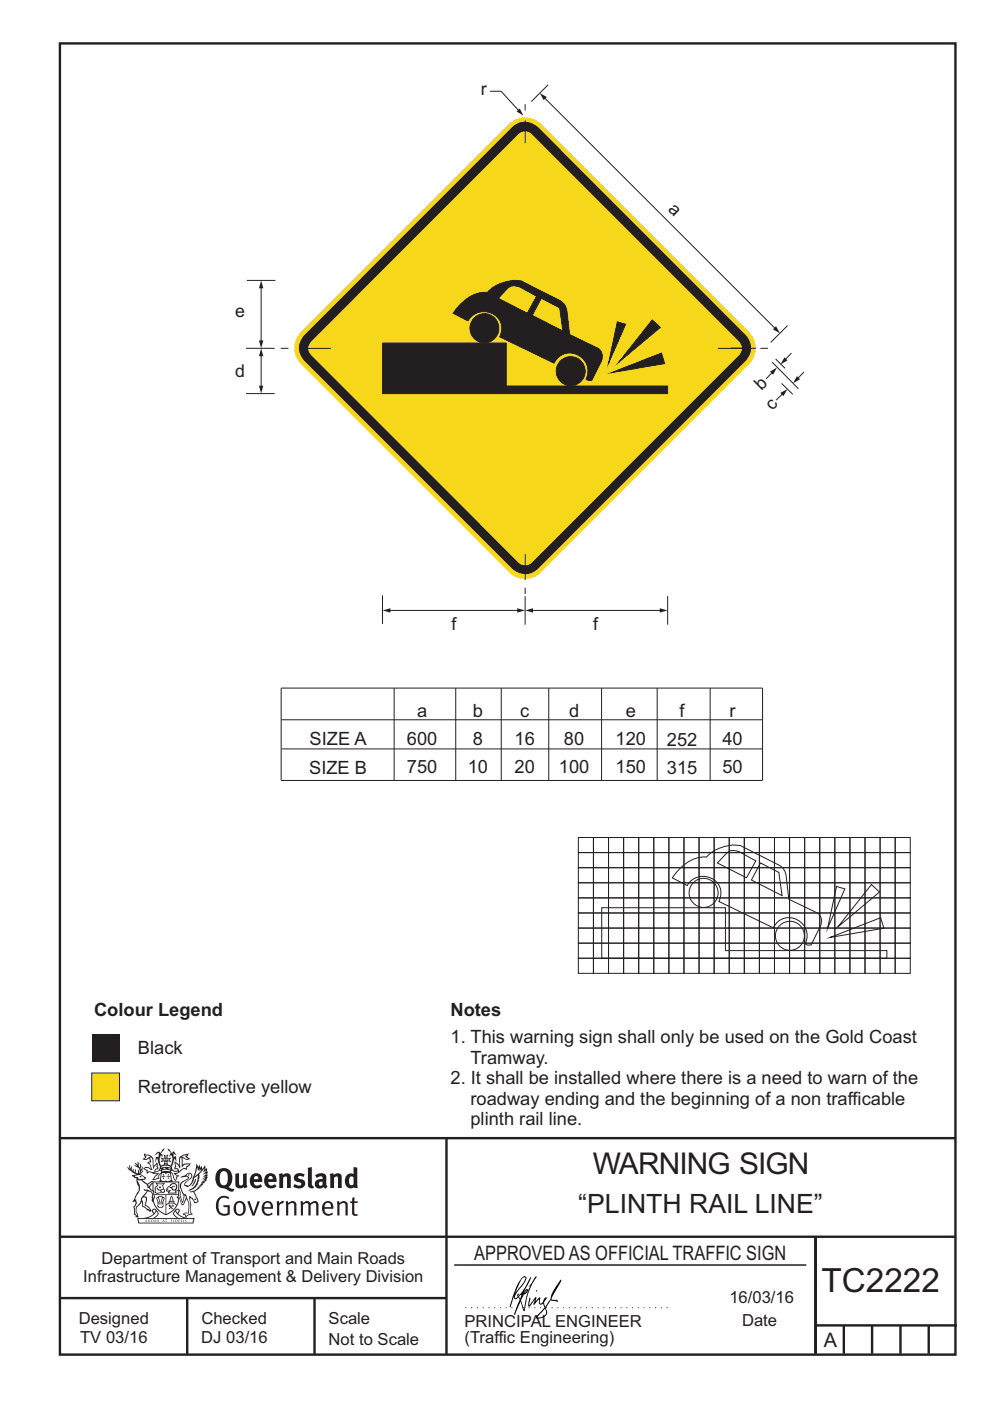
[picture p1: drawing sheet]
<svg xmlns="http://www.w3.org/2000/svg" width="210mm" height="297mm" viewBox="0 0 210 297" stroke-linecap="round" stroke-linejoin="round" font-family="sans-serif">
<g fill="none" stroke="#231f20" stroke-width=".51">
<path d="M12.7 9.2h190v278h-190zM12.7 241.3h189.9M94.7 241.4v45.8M12.7 275.2h82M12.7 262.2h190.1M39.7 275.2v12M66.7 275.2v12M173 262.2v24.8M173 281h30M179 281v6M185 281v6M191 281v6"/>
<path d="M197 281v6"/>
</g>
<path d="M96.4 268.2h74.6" fill="none" stroke="#231f20" stroke-width=".21"/>
<g fill="#231f20">
<path d="M47 248.5a2.55 2.55 0 0 0 0 2.7l.3 .1a.81 .81 0 0 0 1-.9v-.6a1.04 1.04 0 0 0-1.1-1.5zM46.3 248.1a1.82 1.82 0 0 1 2.1-.2 1.82 1.82 0 0 1 .9 1.9 2.29 2.29 0 0 1-.8 1.9l.7 .3h.5l-.2 .6a2.87 2.87 0 0 1-2-.7 2.12 2.12 0 0 1-1.7-3.1z" fill-rule="evenodd"/>
<path d="M49.9 248.9l.8-.2v2a.46 .46 0 0 0 .2 .6 .46 .46 0 0 0 .7-.2v-2.2l.7-.2v2.4l.2 .5-.6 .4-.2-.3a1.02 1.02 0 0 1-1.2 .2 1.02 1.02 0 0 1-.6-1.1z" fill-rule="evenodd"/>
<path d="M54 249.5l-.1 .5h.9a.49 .49 0 0 0-.2-.6 .49 .49 0 0 0-.6 .1zM53.4 249.2a1.34 1.34 0 0 1 1.6-.3 1.34 1.34 0 0 1 .6 1.5v.2h-1.7a.77 .77 0 0 0 .5 .8 .77 .77 0 0 0 .9-.3l.3 .4a1.59 1.59 0 0 1-2.1 .2 1.59 1.59 0 0 1-.4-2z" fill-rule="evenodd"/>
<path d="M57 249.5l-.1 .5h.9a.49 .49 0 0 0-.2-.6 .49 .49 0 0 0-.6 .1zM56.4 249.2a1.34 1.34 0 0 1 1.6-.3 1.34 1.34 0 0 1 .7 1.5v.2h-1.8a.77 .77 0 0 0 .5 .8 .77 .77 0 0 0 .9-.3l.3 .4a1.59 1.59 0 0 1-2 .2 1.59 1.59 0 0 1-.5-2z" fill-rule="evenodd"/>
<path d="M59.1 248.9l.8-.2 .1 .4a.95 .95 0 0 1 1-.3 .95 .95 0 0 1 .7 .8v2.3h-.8v-2.3a.46 .46 0 0 0-.8 .1v2.2h-.9z" fill-rule="evenodd"/>
<path d="M62.5 249.1a1.75 1.75 0 0 1 2.1-.1l-.2 .5-.6-.2a.43 .43 0 0 0-.6 .3l.4 .3a1.04 1.04 0 0 1 1.2 1.2 1.04 1.04 0 0 1-1.4 .9l-1.2-.4 .3-.6 1 .4 .4-.4a.88 .88 0 0 0-1-.5l-.4-.2-.1-.4z" fill-rule="evenodd"/>
<path d="M65.3 247.6l.8-.2 .1 3.8 .2 .2 .2 .5a.88 .88 0 0 1-1-.1 .88 .88 0 0 1-.3-1z" fill-rule="evenodd"/>
<path d="M67.8 250.6a.43 .43 0 0 0-.1 .7 .43 .43 0 0 0 .7-.1v-.7zM66.8 249.2a1.7 1.7 0 0 1 2.4 .1v1.8l.3 .4-.4 .5-.5-.3a1.03 1.03 0 0 1-1.7-.2 1.03 1.03 0 0 1 .8-1.5h.7v-.4a.8 .8 0 0 0-1.2 .1z" fill-rule="evenodd"/>
<path d="M69.9 248.9l.8-.2 .1 .4a.95 .95 0 0 1 1-.3 .95 .95 0 0 1 .7 .8v2.3h-.8v-2.3a.46 .46 0 0 0-.8 .1v2.2h-.8z" fill-rule="evenodd"/>
<path d="M74.3 249.5a1.48 1.48 0 0 0 0 1.7l.4 .1 .3-.2v-1.5l-.3-.2zM75 247.4l.8 .2 .1 4.3h-.7l-.1-.2a1.26 1.26 0 0 1-1.4 0 1.26 1.26 0 0 1-.6-1.3 1.29 1.29 0 0 1 .5-1.3 1.29 1.29 0 0 1 1.4-.2z" fill-rule="evenodd"/>
<path d="M46.4 253.9a1.72 1.72 0 0 1 2.2 0l-.2 .3a1.24 1.24 0 0 0-1.4-.1 1.24 1.24 0 0 0-.7 1.3 1.49 1.49 0 0 0 1.3 2l.7-.2v-1.3h-.9l-.1-.4h1.4v2a1.93 1.93 0 0 1-2.2-.1 1.93 1.93 0 0 1-.7-2.2l.2-.7z" fill-rule="evenodd"/>
<path d="M50.3 255.2a1.65 1.65 0 0 0 .3 2.2 .99 .99 0 0 0 1-1.5 .78 .78 0 0 0-.4-.8 .78 .78 0 0 0-.9 .1zM50 254.9a1.33 1.33 0 0 1 1.6-.1 1.33 1.33 0 0 1 .5 1.5 1.31 1.31 0 0 1-1.3 1.5 1.31 1.31 0 0 1-1.3-1.6l.1-.5z" fill-rule="evenodd"/>
<path d="M52.5 254.7l.4-.1 .9 2.6 .8-2.5h.5l-1.1 3h-.5z" fill-rule="evenodd"/>
<path d="M56.2 255.2l-.2 .7h1.4a.7 .7 0 0 0-.3-.8 .7 .7 0 0 0-.9 .1zM55.9 255a1.22 1.22 0 0 1 1.5-.2 1.22 1.22 0 0 1 .5 1.5h-1.9a.93 .93 0 0 0 .5 1 .93 .93 0 0 0 1.2-.2l.1 .3a1.43 1.43 0 0 1-1.7 .1 1.43 1.43 0 0 1-.6-1.7z" fill-rule="evenodd"/>
<path d="M58.7 254.8l.4-.2 .1 .5 .4-.3 .6-.2-.2 .6a.66 .66 0 0 0-.8 .6v1.9h-.4z" fill-rule="evenodd"/>
<path d="M60.6 254.8l.4-.2 .1 .5a.94 .94 0 0 1 1-.4 .94 .94 0 0 1 .8 .7v2.3h-.5l-.1-2.5a.81 .81 0 0 0-1.2 .3v2.2h-.4z" fill-rule="evenodd"/>
<path d="M63.7 254.7l.5-.1 .1 .5 .4-.3a.78 .78 0 0 1 1.1 .3 .9 .9 0 0 1 1-.5 .9 .9 0 0 1 .7 .8v2.3h-.4l-.1-2.5a.67 .67 0 0 0-1.1 .3v2.2h-.5v-2.4l-.4-.2-.7 .4v2.2h-.5z" fill-rule="evenodd"/>
<path d="M69 255.2l-.2 .7h1.4a.7 .7 0 0 0-.3-.8 .7 .7 0 0 0-.9 .1zM68.7 255a1.22 1.22 0 0 1 1.5-.2 1.22 1.22 0 0 1 .5 1.5h-1.9a.93 .93 0 0 0 .5 1 .93 .93 0 0 0 1.2-.2l.1 .3a1.44 1.44 0 0 1-1.7 .1 1.44 1.44 0 0 1-.6-1.7z" fill-rule="evenodd"/>
<path d="M71.4 254.8l.5-.2 .1 .5a.94 .94 0 0 1 1-.4 .94 .94 0 0 1 .7 .7v2.3h-.4l-.1-2.5a.81 .81 0 0 0-1.2 .3v2.2h-.5z" fill-rule="evenodd"/>
<path d="M74.7 254l.5-.2v.9h.7l-.1 .4h-.7l.1 2.2 .1 .1h.5l.1 .3a.75 .75 0 0 1-1.2-.6v-2h-.4v-.4h.4z" fill-rule="evenodd"/>
<path d="M30.8 244.9l1.1 .3-.9 .5h-.4l.5-.5zM31.8 245.5l.2-.1a2.44 2.44 0 0 1 .4 2l.1 .4 .7-1-.1 .6 .3 .3a.57 .57 0 0 0-.6 .8l-1-.2-.5 .2 .1-.5-.7-.2 .6-.2 1 .5 .1-.1-.6-1.3-.2-.1 .5-.1zM30.7 244.5l-.2 .4 .3 .4-.6 .4a1.04 1.04 0 0 0 1.4-.1l.2 .7h-.4l-.2 .4a.94 .94 0 0 1 .9 1.1l-.2-.1a1.16 1.16 0 0 0-1.5-.1l.3 .4 .4 .2 .1 .5 .2 .2v-.2a.94 .94 0 0 1 1.1 .2h.9l-1.2 1.2a1.13 1.13 0 0 0 1.2-.2l.4-.1-.1-.4 .5-.7a.83 .83 0 0 0-.6 1.1l-.3-.1-.7 .3 1.1-1.4-.5 .2-.5-.1 1.3-.5-.2-.2-.8 .4v-.3l.2-.2 .3 .1 .1-.3-.2-.4v-.6l-.2-.3-.6 .9v-.7a1.42 1.42 0 0 0-1.7-1.8z" fill-rule="evenodd"/>
<path d="M38.5 245.3l.5-.3 .7-.1-.6 .3 .8 .5h-.3zM38.3 245.5h.2l.1 2a1.69 1.69 0 0 1 1.5-.7l-.7 .5 .1 .5a1.1 1.1 0 0 0-1.5 .6l-.1-.5-.2-.2h-.5l.2-.4-.2-.7a1.42 1.42 0 0 1 .8 1.1l.2-.1zM37.1 246.2l.1 1-.2 .3v.5l.6-.1 .1 .2a.96 .96 0 0 1-1.1-.1l-.1 .1a1.06 1.06 0 0 0 1.3 .2v.1a.72 .72 0 0 1-1 .2l.3 .5 .6 .3-.4 .1-.1 .7-.3-.4-.3-1.1-.4-.4 .4 .9a1.54 1.54 0 0 0 .6 1.2l.2-.3a.58 .58 0 0 1 .5-.7l.1-.2h-.3l-.4-.3 .9-.5a.93 .93 0 0 1 1.1-.5l.1 .2 .2-.1 .1-.5a.99 .99 0 0 0 .7-.9l-1.3 .1-.4 .3v-1.5l.9 .4 .8-.3h-.3l-.5-.4 .4-.7-.7 .2a1.46 1.46 0 0 0-1.3 2.1v.4l-.2-.4z" fill-rule="evenodd"/>
<path d="M35.6 248.9l.2 .1-.1 .4h.3l-.3 .1v.5l-.1-.6h-.3l.3-.1z" fill-rule="evenodd"/>
<path d="M34.6 248.9l.2 .1-.1 .3 .4 .1h-.4v.6l-.1-.5-.3-.1h.3z" fill-rule="evenodd"/>
<path d="M34.3 248.8a.57 .57 0 0 1 .9 .2 .57 .57 0 0 1 .9-.2l.2 1.4-.2 .1a.57 .57 0 0 1-.9-.1 .69 .69 0 0 1-1.1 0zM34.2 248.1l-.3 2.1-.2 .4h2.9l-.1-.4-.3-2.1h-.2v.3l-.8-.1-.9 .1 .1-.3z" fill-rule="evenodd"/>
<path d="M34.2 252.4a.3 .3 0 0 0 .6 0 .3 .3 0 0 0-.6 0zM33.3 251l.3 .3-.3 .3a.79 .79 0 0 0 0 1.3l.8-.2-.1-.3a.55 .55 0 0 1-.7-.6h.1l.1 .3 .4 .1 .8-.2-.4-.7 .4-.3-.7 .1zM33 250.7l1.1 .2 .9-.2-.4 .7 .4 1.1a.56 .56 0 0 1-.8 .3l-.2 .1a.73 .73 0 0 1-.9 .1 .73 .73 0 0 1-.3-.9v-.4l.5-.4z" fill-rule="evenodd"/>
<path d="M35.6 251.9l.7-.5a.58 .58 0 0 1 1-.1 .58 .58 0 0 1-.5 .9l-.2-.3a.43 .43 0 0 1 .6-.3v-.1a.57 .57 0 0 0-.8 .2l-.2-.1-.3 .2 .4 .1a.55 .55 0 0 0 .9 .5v.5h-1.3l.3-.4-.1-.2-.6 .1 .2-.2-.2-.1zM35.4 251.8l-.1 .2a.39 .39 0 0 0 .2 .7l.3-.1-.2 .5h1.9l-.1-.8a.86 .86 0 0 0-.1-1.4 .86 .86 0 0 0-1.3 .4z" fill-rule="evenodd"/>
<path d="M36 254.8h.8v.2h-.8zM36.4 253.8l.2 .8h-.4zM36.4 253.5l-.3 .5-.1 .6h-.2v.4l-.7 .4 .1 .2a1.48 1.48 0 0 1 2.2 .1l.2-.1-.6-.5v-.5h-.2l-.1-.6z" fill-rule="evenodd"/>
<path d="M35.8 255.4l.3 .1 .2 .3 .3-.2-.2-.2a.38 .38 0 0 1 .4 .5l-.1-.2-.3 .3 .3 .2-.3 .2-.1-.3-.4 .3-.1-.2 .4-.3-.2-.1-.1 .1z" fill-rule="evenodd"/>
<path d="M34.5 254h.2v.2l-.3 .6h-.1zM33.6 255.3h.9v.2a.55 .55 0 0 1-.8 .4v-.2h-.2zM33.4 254h.2l.2 .8h-.2zM33.6 255h.8l.1 .1-.8 .1zM33.8 253.7h.5l-.2 1.1h-.2zM33.3 253.8l-.1 .3 .3 1.2a.48 .48 0 0 0-.1 .5 .48 .48 0 0 0 .4 .3l.6-.1a.49 .49 0 0 0 .2-.7l.3-1.2-.1-.3a1.42 1.42 0 0 0-1.5 0z" fill-rule="evenodd"/>
<path d="M33.6 251.6h.5l.1 .3h-.4z" fill-rule="evenodd"/>
<path d="M41.3 250.1l.3-.2-.2 .9-.6 .7h-.2l.5-.7z" fill-rule="evenodd"/>
<path d="M39.7 249l.3-.2 .5 .2a.88 .88 0 0 1-.6 1.1 1.22 1.22 0 0 0-.8 1.3l.5 .2a.72 .72 0 0 0 .9-.4l.5-.8 .2-.6 .8-.6v.3a2.85 2.85 0 0 1-2 2.8l.1 .1a2.13 2.13 0 0 0 1.9-1.5l-.1-.2a2.01 2.01 0 0 0 .3-1.8l1.2-1.3-.4 1 .7-.5-.7 1 .8-.4-.8 .8 .7-.1-.9 .5 .8-.1-.8 .4h.7l-.8 .3 .3 .2h-.4l.2 .4-.4-.1 .2 .3h-.4l.1 .3h-.1a2.16 2.16 0 0 1-2 1l.1 .2h.4a.76 .76 0 0 1 .7 .7l.5 1.2-.6 .2a1.45 1.45 0 0 0-1.2-1.3l.3 1.8-.1 1.9 .4 .2a1.07 1.07 0 0 0-1.2 .4v-.3l-.5-.2a.87 .87 0 0 1 1-.1l.1-.7a4.4 4.4 0 0 0-.6-3.1l-.1-.3h-.2a2.16 2.16 0 0 1-.7-2.2l.3-.3 1.2-.8a.55 .55 0 0 0-.4-.7zM37.8 252.4a.76 .76 0 0 1 .3 1.1l.6 1.6 .4-1.7 .2 .1a.61 .61 0 0 1-.1 .9l-.3 .9h-.2l-.7-1.6-.3 .1a1.18 1.18 0 0 0 .1-1.4zM41.8 247.5l.2 .8 .3-.6v.6l.3-.5a1.9 1.9 0 0 1-1.1 1.4l-.3 .3zM38.2 249.6l1.4-.1 .2 .1v.3l-.5 .3a1.26 1.26 0 0 0-1 1.9l.2 .7a1.84 1.84 0 0 1 .2 2l-.4-1.3a.96 .96 0 0 0-.4-1.3l-.4 .3a.78 .78 0 0 1-.1 1.3l.2 .2h.4l.4 1.1a.38 .38 0 0 0 .2 .4 .38 .38 0 0 0 .4-.1l.6-1.2a2.94 2.94 0 0 1 .3 2.5v.5l-.8-.1-.3 .4v.2l.4-.1 .1 .4 .2 .1a1.02 1.02 0 0 1 1.3-.5l-.1-.4-.3-.1 .2-1.7-.3-1.4 .1 .1a1.14 1.14 0 0 1 .7 .9 .63 .63 0 0 0 .9-.2 .63 .63 0 0 0-.2-.8l-.6-1.3 .9-.6 .2-.3 .2-.1v-.2h.3l-.1-.3h.4l-.1-.3 .5-.1-.2-.2 .5-.4 .1-.2-.3 .1 .5-.6-.3 .1 .3-.6-.4 .1 .4-.5v-.3l-.3 .2 .1-.6v-.3l-.4 .3-.1-.8-.5 .8-.2-.7-.2 .5-.3-.8-.1 .6-.5-.8-.1 1.4-.7 1.9a1.81 1.81 0 0 1-.9 1.4l-.6-.2a1.75 1.75 0 0 1 1.1-1.2 .75 .75 0 0 0 .1-1.3 .75 .75 0 0 0-1.2 .5z" fill-rule="evenodd"/>
<path d="M41.2 254.2l.3-.1 .1 .3h-.4z" fill-rule="evenodd"/>
<path d="M29.4 258.4h11.6l-.2 .8h-11.3zM31.3 258.2l.5-.1a2.48 2.48 0 0 0 1.4-1.3l.2 .6-.5 .5-.4 .3zM32.5 256.6l.3-.2 .2 .2-.3 .6zM37.2 256.8a2.65 2.65 0 0 0 1.8 1.4h-1.1l-.5-.3-.5-.5zM37.4 256.6l.2-.2 .3 .2-.3 .6zM29.2 258.2l.1 1.2h11.7l.3-1.1-.2-.1a4.1 4.1 0 0 1-3.3-.9l.3-.4-.1-.5a1.06 1.06 0 0 0-1.3 .9l.2 .4 .6 .5h-4.7l.3-.1a.84 .84 0 0 0 .6-.7 .84 .84 0 0 0-.5-.9l-.3-.2-.5 .1-.1 .5 .3 .4a4.2 4.2 0 0 1-3.4 .9z" fill-rule="evenodd"/>
<path d="M31 258.7l.1 .2h-.2zM31 258.6l-.3 .5 .4-.1 .2 .1z" fill-rule="evenodd"/>
<path d="M31.3 258.6h.2v.4a.25 .25 0 0 0 .3-.1 .25 .25 0 0 0-.1-.3h.1a.29 .29 0 0 1 0 .4 .29 .29 0 0 1-.4 0 .29 .29 0 0 1 0-.4z" fill-rule="evenodd"/>
<path d="M32.2 258.6a.22 .22 0 0 1 .3 .2 .22 .22 0 0 1-.3 .2zM32 258.6v.5a.33 .33 0 0 0 .5-.1 .33 .33 0 0 0 0-.4 .33 .33 0 0 0-.5 0z" fill-rule="evenodd"/>
<path d="M32.9 258.7l.1 .2h-.2zM32.9 258.6l-.2 .5 .3-.1 .2 .1z" fill-rule="evenodd"/>
<path d="M33.3 258.6h.2v.2l.3-.2-.2 .2 .2 .3-.3-.2-.1 .2h-.1l.2-.3z" fill-rule="evenodd"/>
<path d="M34.7 258.7l.1 .2h-.2zM34.7 258.6l-.3 .5 .4-.1 .2 .1z" fill-rule="evenodd"/>
<path d="M35 258.6h.4h-.1v.5h-.2l.1-.5z" fill-rule="evenodd"/>
<path d="M36.2 258.6h.3h-.2v.2h.2h-.2l.1 .3h-.2z" fill-rule="evenodd"/>
<path d="M36.7 258.6h.2v.5h-.2z" fill-rule="evenodd"/>
<path d="M37.3 258.6a.22 .22 0 0 1 .3 .2 .22 .22 0 0 1-.3 .2zM37.1 258.6v.5a.33 .33 0 0 0 .5-.1 .33 .33 0 0 0 0-.4 .33 .33 0 0 0-.5 0z" fill-rule="evenodd"/>
<path d="M37.8 258.6h.3h-.1v.2h.1h-.1v.2l.1 .1h-.3z" fill-rule="evenodd"/>
<path d="M38.3 258.6h.3l-.1 .4 .2 .1h-.4z" fill-rule="evenodd"/>
<path d="M38.9 258.6h.2v.5h-.2z" fill-rule="evenodd"/>
<path d="M39.3 258.6h.2l-.2 .1 .2 .2-.1 .2h-.1v-.2l.2 .1z" fill-rule="evenodd"/>
<path d="M34.2 247.4a1.51 1.51 0 0 1 2 .2 2.67 2.67 0 0 0-2.1 0zM35.7 247.6l.4 .2 .1 .2-.4-.1zM34.6 247.7l.4-.1 .2 .2h-.4zM34 247.9l.3 .1-.3 .1zM34.9 246.9l.3-.2 .2 .2zM34.9 245.7h.2v.4h-.2zM35 245.1l.2 .2 .2-.2-.1 .4h-.2zM35.1 246.3h.2l.1 .4-.2-.2-.2 .2zM35.3 245.7h.2v.4h-.2zM34.4 245.7l.3 .1v.2l-.3 .1 .2-.2zM35.7 245.8l.3-.1-.2 .2 .2 .2-.4-.1zM32.7 244.9l1-.5-.1 1-.2-.1-.4 .1-.2 1.1 .5-1 .2 .9a1.84 1.84 0 0 1 .3 1.7l.4 .1a2.48 2.48 0 0 1 2.2 .1l.2-.3-.2-.7 .7-1.7 .4 .6-.2-1-.2-.1-.2 .3v-.9l.6 .4-.6-.7h-.3l-.1 .4-.5-.8-.5-.3 .2 .4 .5 .6-.4 .7 .4-.3a2.06 2.06 0 0 1 0 2.2l-.6-.2-.1-.6 .1-.1 .8 .2-.4-.5 .4-.5-.7 .2-.2-.2 .2-.7-.5 .4-.5-.4 .2 .7-.2 .2-.7-.2 .4 .5-.4 .5 .7-.2 .2 .1-.2 .6-.5 .2a2.02 2.02 0 0 1 0-2.2l.3 .5-.1-.6-.3-.1 .8-1.2-.5 .3-.4 .7-.2-.3a.8 .8 0 0 0-.8 .5z" fill-rule="evenodd"/>
<path d="M29.2 250.1l.3 .2a.61 .61 0 0 1 .8 .3l.3 .2a.8 .8 0 0 1 .6 1l.4 .1 .5 .6a1 1 0 0 1 .5 1l-.1 .7v-.5h-.1a.96 .96 0 0 0-.8-1.3l-.3-.2h-.6l-.1-.1-.2 .1 .2 .3h.5l-1.1 1.4-.2 .9-.4 .6a1.33 1.33 0 0 0-.5 1.8l.2 .5a1.26 1.26 0 0 1-.5-1.4l-.1-.4a1.56 1.56 0 0 0 .4-1.7l-.3 .2 .2-.5a3.2 3.2 0 0 0 .7-3zM30.4 253.9h.4a2.06 2.06 0 0 1-.1 1.6l.7 .5 .4 .5-.6-.2-.8-.6-.1-.9a.51 .51 0 0 1 .1-.9zM28.6 249.3a1.52 1.52 0 0 1 2.1 .6l-1.1 .1-.2-.1-.2-.4-.4 .1zM27.5 247v.8l-.3-.4-.2 .1a3.1 3.1 0 0 0 2 1.5l-1 .1 .5 .6 .5 .1v1.1a1.84 1.84 0 0 1-.2 2.5l-.4 .9-.4 .4 .3 .1 .4-.1 .1 .4-.2 .5-.3 .2 .1 1.8 .2-.1 .2 .6h.2l.4-.1-.1-.5a1.3 1.3 0 0 1-.1-1.6l.8-1.1 .2 1.1 .6 .2 .4 .6 .2-.2 .2 .4 .5-.1a1.85 1.85 0 0 0-1.2-1.3l.1-.3a1.39 1.39 0 0 0 0-1.5h-.5l.5-.6a.66 .66 0 0 1 .9-.4 .66 .66 0 0 1 .3 .9l-.1 .4h.2v.1l-.2 .3 .2 .5 .2-.3a2.24 2.24 0 0 0 .1-2.2 .73 .73 0 0 1-.7-.6 .73 .73 0 0 1 .5-.8l.1-.2a.94 .94 0 0 0-.9 .8 .48 .48 0 0 1-.1-.5 .48 .48 0 0 1 .5-.3l.5-.3a.51 .51 0 0 0-.8 .2l-.5 .3-1-.8 .6-.1 .1-.5-1.1-.7 .5-.4v-.4l-.5 .5 .1-.2a.69 .69 0 0 0 .2-1.1v.5l-.3 .2 .1-1.1-.3-.2 .1 .6-.1 .2-.4-1.2v.6l-.7-.3 .6 .6-.6-.2 .2 .3a1 1 0 0 1 .8 1.5l-.2-.8v.8l-.5-.2-.1-.7-.2 .6-.2-.1v-.6l-.2 .4-.2-.2 .1-.7-.2 .5z" fill-rule="evenodd"/>
<path d="M29.5 249.5l.3-.2 .3 .3z" fill-rule="evenodd"/>
<path d="M32.4 250.5h5.6v2l-.2-.1v-1.7h-5.2v2.5h5.2v-.8l.1 .2-.1 1.1v-.3h-2.5v4a4.1 4.1 0 0 0 2.6-3.6l.1-.1a4 4 0 0 1-2.8 3.9 4.2 4.2 0 0 1-2.8-4.7l.1 1.3 .1-.1a3.8 3.8 0 0 0 2.5 3.3v-4h-2.5l-.2-.9z" fill-rule="evenodd"/>
<circle cx="40" cy="249.1" r=".17"/>
</g>
<path d="M19.5 227.5h5.9v5.9h-5.9z" fill-rule="evenodd" fill="#f7d719" stroke="#231f20" stroke-width=".21"/>
<path d="M19.5 219.3h5.9v5.9h-5.9z" fill="#231f20"/>
<path d="M98.7 277.3h43.3" fill="none" stroke="#231f20" stroke-width=".21" stroke-dasharray=".2 1" stroke-linecap="butt"/>
<g fill="#000">
<path d="M111.6 273.7l.2-.2-.5 .7zM110.4 274.5l.2 .1-.3 .8-.2-.5zM110.9 270.9h.5a9.3 9.3 0 0 1-2 3.1l-.1 .3 1-2.5zM110.6 271a14.7 14.7 0 0 0-2.2 4.9l-.3 1.2 .1 .1 .8-2.3a.42 .42 0 0 0 .2 .6 .42 .42 0 0 0 .6-.3l.2-.1 .2 .5-1.1 3.2h.2l1.1-2.9 .6 1.9 .2 .2 .2-.5a13.5 13.5 0 0 1 2-6.2l.4-.5-.1-.2-1.6 2.1 .4-.1a14.9 14.9 0 0 0-1.3 5.1l-.4-1.1a1.39 1.39 0 0 1 .2-1.9l.1-.2a.92 .92 0 0 0 .8-1.2 .75 .75 0 0 0-.8 .7l-.1 .2 1.6-3.4h-.1l-.4 .7a10.5 10.5 0 0 1-2.2 3.3l.2-.5a.32 .32 0 0 0-.4 .2 .32 .32 0 0 0 .1 .4l-.5 .4a3.2 3.2 0 0 1 1.1-2.3l.5-.6a2.49 2.49 0 0 0 .7-1.6l-.4-.2z" fill-rule="evenodd"/>
<path d="M113.7 273.6l.3 .2h-.3z" fill-rule="evenodd"/>
<path d="M115.6 277.5a1.15 1.15 0 0 1 .1 1.3 1.15 1.15 0 0 1-1.2 .5l-.6 .1zM112.2 275.2l-.2 1.6 .2 .2 1.2-1.5-.2 1.1 1.1-1.1a.94 .94 0 0 0 .4 1.1l.5-.3 .3 .9-1.2 1.3a.98 .98 0 0 0-.5 1 1.9 1.9 0 0 0 2.3-1.3l-.1-.2a1.02 1.02 0 0 1 .2-1.4l.6-1 1.5 .3-.2-.4v.2l-1.1-.1v-.3l2-3.6 .1-.2-.2-.2-1.7 2.8a6.6 6.6 0 0 1-1.6 2.9l-.1-.2a1.01 1.01 0 0 1 .4-1.4l.1-.2-.3-.1-.4 .4-.1 .5-.6 .4-.1-.4 .1-.9-.2-.1-.9 1 .3-1h-.2l-1.4 1.8 .3-1.5v-.1z" fill-rule="evenodd"/>
</g>
<path d="M59.6 152.6h102.1M59.6 145.9h102.1v19.6h-102.1zM59.8 158.8h101.9M83.6 145.9v19.6M96.7 145.9v19.6M106.3 145.9v19.6M116.4 145.9v19.6M127.6 145.9v19.6M139.4 145.9v19.6M150.6 145.9v19.6" fill="none" stroke="#231f20" stroke-width=".21"/>
<path d="M63.8 70.4l44.2-44.1a4.8 4.8 0 0 1 6.7 0l44.2 44.1a4.8 4.8 0 0 1 0 6.8l-44.2 44.2a4.8 4.8 0 0 1-6.7 0l-44.2-44.2a4.8 4.8 0 0 1 0-6.8z" fill-rule="evenodd" fill="#f7d719"/>
<path d="M108.6 26.9a3.9 3.9 0 0 1 5.5 0l44.1 44.1a3.9 3.9 0 0 1 0 5.5l-44.1 44.1a3.9 3.9 0 0 1-5.5 0l-44.1-44.1a3.8 3.8 0 0 1 0-5.5z" fill-rule="evenodd" fill="#231f20"/>
<path d="M110.1 28.3a1.97 1.97 0 0 1 2.6 0l44 44.1a1.99 1.99 0 0 1 0 2.9l-44 44.1a2.01 2.01 0 0 1-2.6 0l-44.1-44.1a1.95 1.95 0 0 1 0-2.9z" fill-rule="evenodd" fill="#f7d719"/>
<path d="M103.9 19.4h2.4l4.2 4.5" fill="none" stroke="#231f20" stroke-width=".21"/>
<path d="M109.6 23.6l.6-.6 .8 1.5z" fill="#231f20"/>
<path d="M116.3 18l-3.6 3.5M163.8 76.8l5.5 5.6M164.5 76.1l2 2M167 69l-3.5 3.6M165.8 81.3l2.3 2.3M166.4 83.1l-1.8 1.7" fill="none" stroke="#231f20" stroke-width=".21"/>
<path d="M165.5 83.3l1.5-.8-.8 1.5z" fill="#231f20"/>
<path d="M167.9 74.9l-1.8 1.8" fill="none" stroke="#231f20" stroke-width=".21"/>
<path d="M166.4 75.8l.6 .6-1.4 .9z" fill="#231f20"/>
<path d="M170.5 78.9l-1.7 1.8" fill="none" stroke="#231f20" stroke-width=".21"/>
<path d="M169 79.8l.7 .6-1.5 .9z" fill="#231f20"/>
<path d="M164.2 78.5l-1.7 1.8" fill="none" stroke="#231f20" stroke-width=".21"/>
<path d="M163.3 78.8l1.5-.9-.8 1.5z" fill="#231f20"/>
<path d="M115.1 20.3l49.7 49.8" fill="none" stroke="#231f20" stroke-width=".21"/>
<g fill="#231f20">
<path d="M114.5 19.7l1.5 .9-.7 .6z"/>
<path d="M164.6 69.2l.8 1.5-1.5-.9z"/>
</g>
<path d="M111.4 22.1v1.3M111.4 25.5v4.9M52.4 59.4h6M52.2 73.8h6M55.4 74.7v7.9M59.5 73.8h1.7M63.5 73.8h6.7M152.3 73.8h6.6M154.9 73.8h5.5M161.3 73.8h1.6M111.4 117.5v5.5M111.4 124.6v1.3" fill="none" stroke="#231f20" stroke-width=".21"/>
<g fill="#231f20">
<path d="M55.4 73.9l.5 1.6h-1z"/>
<path d="M54.9 81.8h1l-.5 1.6z"/>
</g>
<path d="M55.4 60.3v12.7" fill="none" stroke="#231f20" stroke-width=".21"/>
<g fill="#231f20">
<path d="M55.4 59.5l.5 1.6h-1z"/>
<path d="M54.9 72.2h1l-.5 1.6z"/>
</g>
<path d="M81.1 126.2v6.1M112.2 129.4h28.5M141.6 126.4v6.1" fill="none" stroke="#231f20" stroke-width=".21"/>
<g fill="#231f20">
<path d="M139.9 129l1.7 .4-1.7 .5z"/>
<path d="M111.4 129.4l1.6-.4v.9z"/>
</g>
<path d="M52.2 83.4h6M82 129.4h28.5M111.4 126.4v6.1" fill="none" stroke="#231f20" stroke-width=".21"/>
<g fill="#231f20">
<path d="M109.7 129l1.7 .4-1.7 .5z"/>
<path d="M81.2 129.4l1.6-.4v.9z"/>
</g>
<g fill="#231f20" stroke="#231f20" stroke-width=".21">
<path d="M97.7 64.4a7.4 7.4 0 0 1 5.7-2.4 7.9 7.9 0 0 1 7.3-2.4l8.2 4.2a2.99 2.99 0 0 1 1.3 2l.6 5.1 6.1 3a2.16 2.16 0 0 1 .6 2.8l-2 3.9-.7 .1-.5-.3a3.8 3.8 0 0 0-1.7-5.1 3.8 3.8 0 0 0-5.1 1.7l-11.5-5.6a3.8 3.8 0 0 0-1.7-5 3.8 3.8 0 0 0-5 1.6l-3.2-1.6zM107.6 61.2l-1.9 2.1 6.1 3.1 2-3.6-3.5-1.9a2.18 2.18 0 0 0-2.7 .3zM114.8 63.2l3.9 2.1 .7 4.9-6.5-3.3z" fill-rule="evenodd"/>
<path d="M129.6 79l10.7-4.1 .7 2.2zM130.9 68.2l1.8 .5-3.6 8.4zM138.3 67.8l1.8 1.6-8.9 7.4z" fill-rule="evenodd"/>
<path d="M81.1 72.7h26.3v9.1h34.2v1.7h-60.5z" fill-rule="evenodd"/>
<circle cx="121" cy="78.7" r="3.1"/>
<circle cx="102.7" cy="69.6" r="3.1"/>
</g>
<g fill="none" stroke="#231f20" stroke-width=".21">
<path d="M122.7 177.6h3.2v3.2h-3.2zM125.9 177.6h3.2v3.2h-3.2zM129.1 177.6h3.2v3.2h-3.2zM132.3 177.6h3.2v3.2h-3.2zM135.5 177.6h3.2v3.2h-3.2zM138.7 177.6h3.2v3.2h-3.2zM141.9 177.6h3.2v3.2h-3.2zM145.1 177.6h3.2v3.2h-3.2zM148.3 177.6h3.2v3.2h-3.2zM151.5 177.6h3.2v3.2h-3.2zM154.7 177.6h3.2v3.2h-3.2zM157.9 177.6h3.2v3.2h-3.2z"/>
<path d="M161.1 177.6h3.2v3.2h-3.2zM164.3 177.6h3.2v3.2h-3.2zM167.5 177.6h3.2v3.2h-3.2zM170.7 177.6h3.2v3.2h-3.2zM173.9 177.6h3.2v3.2h-3.2zM177.1 177.6h3.2v3.2h-3.2zM180.3 177.6h3.2v3.2h-3.2zM183.5 177.6h3.2v3.2h-3.2zM186.7 177.6h3.2v3.2h-3.2zM189.9 177.6h3.2v3.2h-3.2zM122.7 180.8h3.2v3.2h-3.2zM122.7 184h3.2v3.2h-3.2z"/>
<path d="M122.7 187.2h3.2v3.2h-3.2zM122.7 190.4h3.2v3.2h-3.2zM122.7 193.6h3.2v3.2h-3.2zM122.7 196.8h3.2v3.2h-3.2zM122.7 200h3.2v3.2h-3.2zM125.9 180.8h3.2v3.2h-3.2zM125.9 184h3.2v3.2h-3.2zM125.9 187.2h3.2v3.2h-3.2zM125.9 190.4h3.2v3.2h-3.2zM125.9 193.6h3.2v3.2h-3.2zM125.9 196.8h3.2v3.2h-3.2zM125.9 200h3.2v3.2h-3.2z"/>
<path d="M127.6 192.5h26.3v9h34.2v1.7h-60.5zM129.1 180.8h3.2v3.2h-3.2zM129.1 184h3.2v3.2h-3.2zM129.1 187.2h3.2v3.2h-3.2zM129.1 190.4h3.2v3.2h-3.2zM129.1 193.6h3.2v3.2h-3.2zM129.1 196.8h3.2v3.2h-3.2zM129.1 200h3.2v3.2h-3.2zM132.3 180.8h3.2v3.2h-3.2zM132.3 184h3.2v3.2h-3.2zM132.3 187.2h3.2v3.2h-3.2zM132.3 190.4h3.2v3.2h-3.2z"/>
<path d="M132.3 193.6h3.2v3.2h-3.2zM132.3 196.8h3.2v3.2h-3.2zM132.3 200h3.2v3.2h-3.2zM135.5 180.8h3.2v3.2h-3.2zM135.5 184h3.2v3.2h-3.2zM135.5 187.2h3.2v3.2h-3.2zM135.5 190.4h3.2v3.2h-3.2zM135.5 193.6h3.2v3.2h-3.2zM135.5 196.8h3.2v3.2h-3.2zM135.5 200h3.2v3.2h-3.2zM138.7 180.8h3.2v3.2h-3.2zM138.7 184h3.2v3.2h-3.2z"/>
<path d="M138.7 187.2h3.2v3.2h-3.2zM138.7 190.4h3.2v3.2h-3.2zM138.7 193.6h3.2v3.2h-3.2zM138.7 196.8h3.2v3.2h-3.2zM138.7 200h3.2v3.2h-3.2zM141.9 180.8h3.2v3.2h-3.2zM141.9 184h3.2v3.2h-3.2zM141.9 187.2h3.2v3.2h-3.2zM141.9 190.4h3.2v3.2h-3.2zM141.9 193.6h3.2v3.2h-3.2zM141.9 196.8h3.2v3.2h-3.2zM141.9 200h3.2v3.2h-3.2z"/>
<path d="M144.2 184.1a7.4 7.4 0 0 1 5.7-2.4 7.9 7.9 0 0 1 7.3-2.3l8.2 4.1a2.99 2.99 0 0 1 1.3 2l.6 5.2 6.1 2.9a2.16 2.16 0 0 1 .6 2.8l-2 3.9-.7 .1-.5-.3a3.8 3.8 0 0 0-1.7-5.1 3.8 3.8 0 0 0-5.1 1.7l-11.5-5.6a3.8 3.8 0 0 0-1.7-5 3.8 3.8 0 0 0-5 1.7l-3.2-1.7zM145.1 180.8h3.2v3.2h-3.2zM145.1 184h3.2v3.2h-3.2zM145.1 187.2h3.2v3.2h-3.2zM145.1 190.4h3.2v3.2h-3.2zM145.1 193.6h3.2v3.2h-3.2zM145.1 196.8h3.2v3.2h-3.2zM145.1 200h3.2v3.2h-3.2zM148.3 180.8h3.2v3.2h-3.2zM148.3 184h3.2v3.2h-3.2zM148.3 187.2h3.2v3.2h-3.2zM148.3 190.4h3.2v3.2h-3.2z"/>
<path d="M148.3 193.6h3.2v3.2h-3.2zM148.3 196.8h3.2v3.2h-3.2zM148.3 200h3.2v3.2h-3.2zM151.5 180.8h3.2v3.2h-3.2zM151.5 184h3.2v3.2h-3.2zM151.5 187.2h3.2v3.2h-3.2zM151.5 190.4h3.2v3.2h-3.2zM151.5 193.6h3.2v3.2h-3.2zM151.5 196.8h3.2v3.2h-3.2zM151.5 200h3.2v3.2h-3.2zM154.1 180.9a2.18 2.18 0 0 1 2.7-.3l3.5 1.9-2 3.6-6.1-3.1zM154.7 180.8h3.2v3.2h-3.2z"/>
<path d="M154.7 184h3.2v3.2h-3.2zM154.7 187.2h3.2v3.2h-3.2zM154.7 190.4h3.2v3.2h-3.2zM154.7 193.6h3.2v3.2h-3.2zM154.7 196.8h3.2v3.2h-3.2zM154.7 200h3.2v3.2h-3.2zM157.9 180.8h3.2v3.2h-3.2zM157.9 184h3.2v3.2h-3.2zM157.9 187.2h3.2v3.2h-3.2zM157.9 190.4h3.2v3.2h-3.2zM157.9 193.6h3.2v3.2h-3.2zM157.9 196.8h3.2v3.2h-3.2z"/>
<path d="M157.9 200h3.2v3.2h-3.2zM161.1 180.8h3.2v3.2h-3.2zM161.1 184h3.2v3.2h-3.2zM161.1 187.2h3.2v3.2h-3.2zM161.1 190.4h3.2v3.2h-3.2zM161.1 193.6h3.2v3.2h-3.2zM161.1 196.8h3.2v3.2h-3.2zM161.1 200h3.2v3.2h-3.2zM161.3 183l3.9 2 .7 4.9-6.5-3.3zM164.3 180.8h3.2v3.2h-3.2zM164.3 184h3.2v3.2h-3.2zM164.3 187.2h3.2v3.2h-3.2z"/>
<path d="M164.3 190.4h3.2v3.2h-3.2zM164.3 193.6h3.2v3.2h-3.2zM164.3 196.8h3.2v3.2h-3.2zM164.3 200h3.2v3.2h-3.2zM167.5 180.8h3.2v3.2h-3.2zM167.5 184h3.2v3.2h-3.2zM167.5 187.2h3.2v3.2h-3.2zM167.5 190.4h3.2v3.2h-3.2zM167.5 193.6h3.2v3.2h-3.2zM167.5 196.8h3.2v3.2h-3.2zM167.5 200h3.2v3.2h-3.2zM170.7 180.8h3.2v3.2h-3.2z"/>
<path d="M170.7 184h3.2v3.2h-3.2zM170.7 187.2h3.2v3.2h-3.2zM170.7 190.4h3.2v3.2h-3.2zM170.7 193.6h3.2v3.2h-3.2zM170.7 196.8h3.2v3.2h-3.2zM170.7 200h3.2v3.2h-3.2zM173.9 180.8h3.2v3.2h-3.2zM173.9 184h3.2v3.2h-3.2zM173.9 187.2h3.2v3.2h-3.2zM173.9 190.4h3.2v3.2h-3.2zM173.9 193.6h3.2v3.2h-3.2zM173.9 196.8h3.2v3.2h-3.2z"/>
<path d="M173.9 200h3.2v3.2h-3.2zM176.1 198.7l10.7-4.1 .7 2.2zM177.1 180.8h3.2v3.2h-3.2zM177.1 184h3.2v3.2h-3.2zM177.1 187.2h3.2v3.2h-3.2zM177.1 190.4h3.2v3.2h-3.2zM177.1 193.6h3.2v3.2h-3.2zM177.1 196.8h3.2v3.2h-3.2zM177.1 200h3.2v3.2h-3.2zM177.4 187.9l1.8 .6-3.6 8.3zM180.3 180.8h3.2v3.2h-3.2zM180.3 184h3.2v3.2h-3.2z"/>
<path d="M180.3 187.2h3.2v3.2h-3.2zM180.3 190.4h3.2v3.2h-3.2zM180.3 193.6h3.2v3.2h-3.2zM180.3 196.8h3.2v3.2h-3.2zM180.3 200h3.2v3.2h-3.2zM183.5 180.8h3.2v3.2h-3.2zM183.5 184h3.2v3.2h-3.2zM183.5 187.2h3.2v3.2h-3.2zM183.5 190.4h3.2v3.2h-3.2zM183.5 193.6h3.2v3.2h-3.2zM183.5 196.8h3.2v3.2h-3.2zM183.5 200h3.2v3.2h-3.2z"/>
<path d="M184.8 187.5l1.7 1.6-8.8 7.4zM186.7 180.8h3.2v3.2h-3.2zM186.7 184h3.2v3.2h-3.2zM186.7 187.2h3.2v3.2h-3.2zM186.7 190.4h3.2v3.2h-3.2zM186.7 193.6h3.2v3.2h-3.2zM186.7 196.8h3.2v3.2h-3.2zM186.7 200h3.2v3.2h-3.2zM189.9 180.8h3.2v3.2h-3.2zM189.9 184h3.2v3.2h-3.2zM189.9 187.2h3.2v3.2h-3.2zM189.9 190.4h3.2v3.2h-3.2z"/>
<path d="M189.9 193.6h3.2v3.2h-3.2zM189.9 196.8h3.2v3.2h-3.2zM189.9 200h3.2v3.2h-3.2zM122.7 203.2h3.2v3.2h-3.2zM125.9 203.2h3.2v3.2h-3.2zM129.1 203.2h3.2v3.2h-3.2zM132.3 203.2h3.2v3.2h-3.2zM135.5 203.2h3.2v3.2h-3.2zM138.7 203.2h3.2v3.2h-3.2zM141.9 203.2h3.2v3.2h-3.2zM145.1 203.2h3.2v3.2h-3.2zM148.3 203.2h3.2v3.2h-3.2z"/>
<path d="M151.5 203.2h3.2v3.2h-3.2zM154.7 203.2h3.2v3.2h-3.2zM157.9 203.2h3.2v3.2h-3.2zM161.1 203.2h3.2v3.2h-3.2zM164.3 203.2h3.2v3.2h-3.2zM167.5 203.2h3.2v3.2h-3.2zM170.7 203.2h3.2v3.2h-3.2zM173.9 203.2h3.2v3.2h-3.2zM177.1 203.2h3.2v3.2h-3.2zM180.3 203.2h3.2v3.2h-3.2zM183.5 203.2h3.2v3.2h-3.2zM186.7 203.2h3.2v3.2h-3.2z"/>
<path d="M189.9 203.2h3.2v3.2h-3.2z"/>
<circle cx="149.2" cy="189.3" r="3.1"/>
<circle cx="167.5" cy="198.4" r="3.1"/>
</g>
<text font-size="7.1" fill="#231f20" x="174.3" y="274">TC2222</text>
<text font-size="6.4" fill="#231f20" x="125.7" y="249">WARNING SIGN</text>
<text font-size="5.6" fill="#231f20" x="122.7" y="257.2">“PLINTH RAIL LINE”</text>
<g font-size="4.2" fill="#231f20">
<text x="100.6" y="267.2">APPROVED AS OFFICIAL TRAFFIC SIGN</text>
<text x="174.7" y="285.6">A</text>
</g>
<g font-size="3.9" fill="#231f20">
<text x="88.5" y="152">a</text>
<text x="100.3" y="152">b</text>
<text x="110.3" y="152">c</text>
<text x="120.7" y="152">d</text>
<text x="132.7" y="152">e</text>
<text x="144.2" y="152.1">f</text>
<text x="154.7" y="152">r</text>
<text x="65.7" y="158">SIZE A</text>
<text x="86.3" y="158">600</text>
<text x="100.3" y="158">8</text>
<text x="109.2" y="158">16</text>
<text x="119.6" y="158">80</text>
<text x="130.6" y="158">120</text>
<text x="141.5" y="158.1">252</text>
<text x="153.2" y="158">40</text>
<text x="65.6" y="164">SIZE B</text>
<text x="86.3" y="164">750</text>
<text x="99.2" y="164">10</text>
<text x="109.2" y="164">20</text>
<text x="118.5" y="164">100</text>
<text x="130.6" y="163.9">150</text>
<text x="141.5" y="164">315</text>
<text x="153.2" y="164">50</text>
<text x="19.9" y="215.4">Colour Legend</text>
<text x="95.5" y="215.3">Notes</text>
<text x="95.6" y="221.2">1. This warning sign shall only be used on the Gold Coast</text>
<text x="29.3" y="223.5">Black</text>
<text x="99.8" y="225.5">Tramway.</text>
<text x="29.3" y="231.7">Retroreflective yellow</text>
<text x="95.6" y="229.8">2. It shall be installed where there is a need to warn of the</text>
<text x="99.8" y="234.2">roadway ending and the beginning of a non trafficable</text>
<text x="99.8" y="238.5">plinth rail line.</text>
</g>
<g font-size="3.8" fill="#231f20">
<text x="102" y="20.1">r</text>
<text x="141.6" y="44.5" transform="rotate(45 141.6 44.5)">a</text>
<text x="49.9" y="67.2">e</text>
<text x="49.9" y="80">d</text>
<text x="161.5" y="82.8" transform="rotate(-45 161.5 82.8)">b</text>
<text x="163.9" y="87.2" transform="rotate(-50 163.9 87.2)">c</text>
<text x="95.7" y="133.6">f</text>
<text x="125.8" y="133.6">f</text>
</g>
<g font-size="3.5" fill="#231f20">
<text x="21.5" y="267.9">Department of Transport and Main Roads</text>
<text x="17.7" y="271.8">Infrastructure Management &amp; Delivery Division</text>
<text x="16.7" y="280.7">Designed</text>
<text x="42.7" y="280.7">Checked</text>
<text x="69.7" y="280.7">Scale</text>
<text x="98.5" y="281.4">PRINCIPAL ENGINEER</text>
<text x="154.7" y="276.2">16/03/16</text>
<text x="157.4" y="281.2">Date</text>
<text x="17" y="284.8">TV 03/16</text>
<text x="42.7" y="284.8">DJ 03/16</text>
<text x="69.7" y="285.2">Not to Scale</text>
<text x="98.5" y="284.8">(Traffic Engineering)</text>
</g>
</svg>
